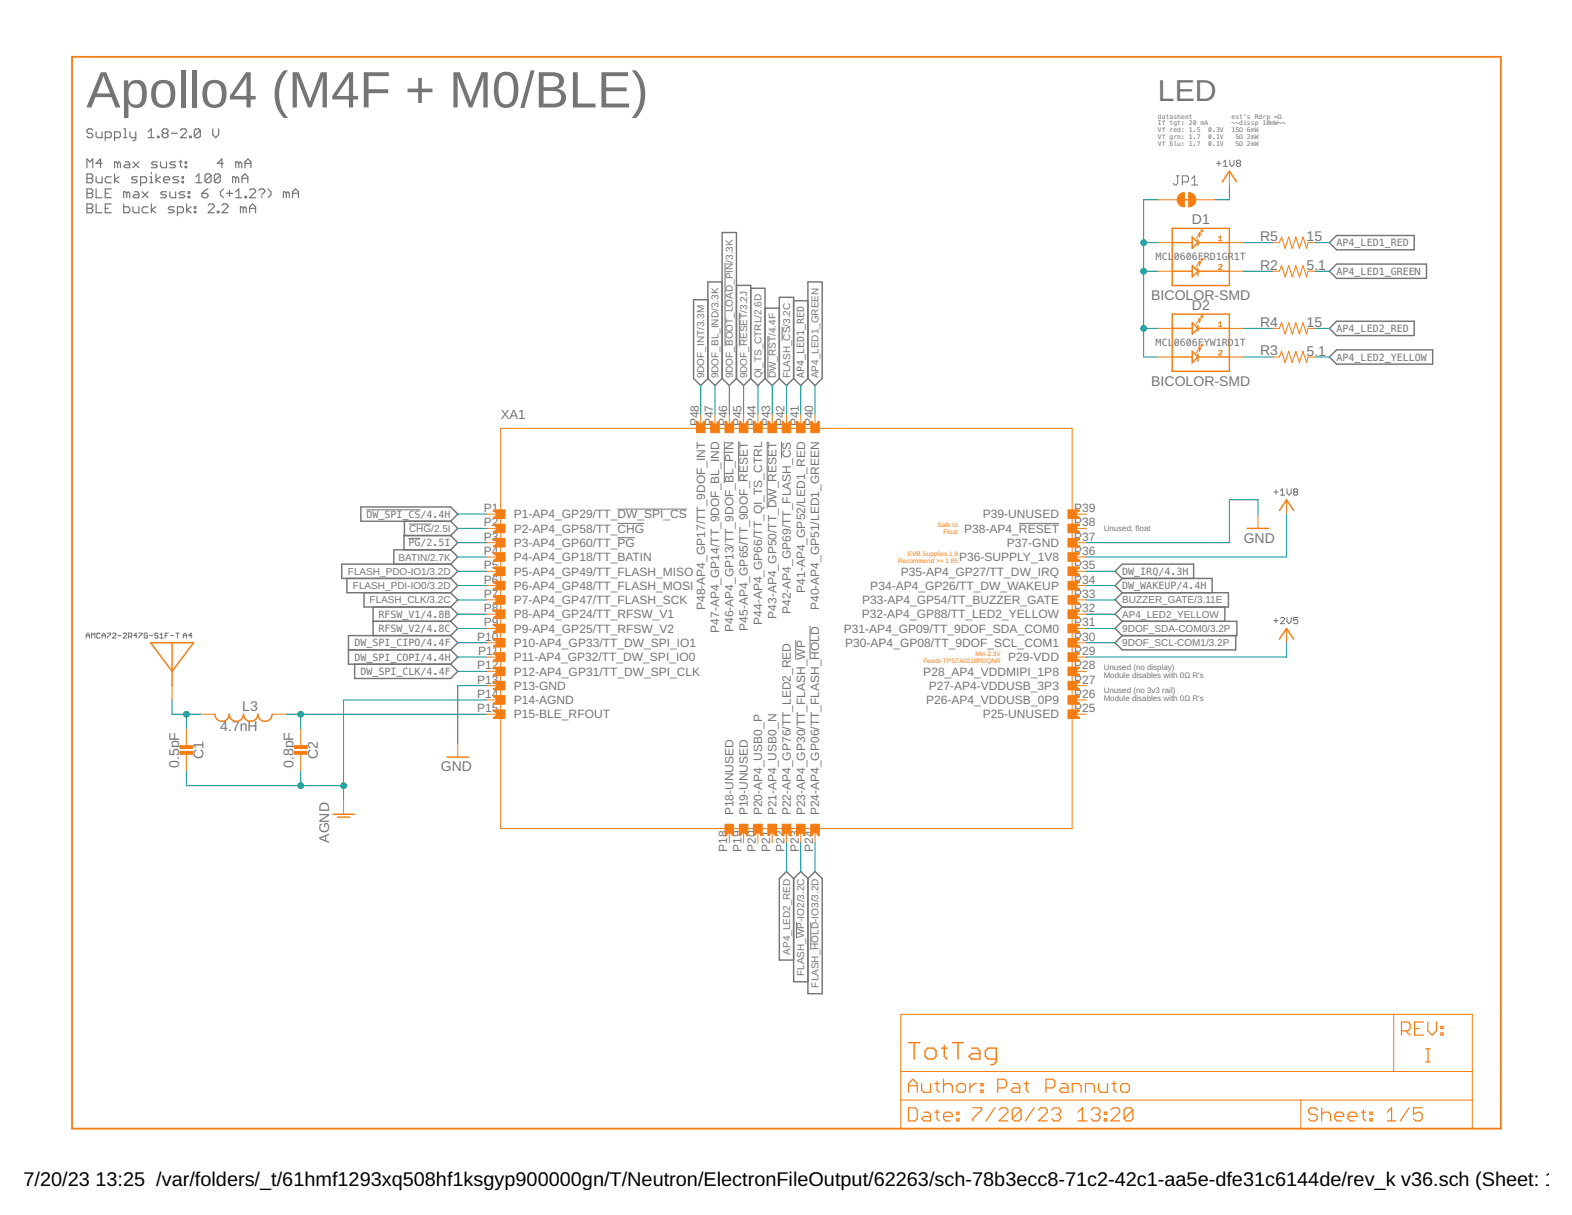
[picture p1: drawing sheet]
<svg xmlns="http://www.w3.org/2000/svg" width="279mm" height="216mm" viewBox="0 0 279 216" stroke-linecap="round" stroke-linejoin="round" font-family="sans-serif">
<g fill="none" stroke="#757575" stroke-width=".21">
<path d="M15.5 29.8v-1.6l.5 .6 .5-.6v1.6M15.5 30.9h.7l.3 .3v.2l-.3 .3 .3 .2v.3l-.3 .3h-.7zM15.5 33.6h.7l.3 .2v.3l-.3 .3 .3 .2v.3l-.3 .2h-.7zM15.5 36.2h.7l.3 .3v.2l-.3 .3 .3 .3v.2l-.3 .3h-.7zM15.5 31.7h.7M15.5 34.4h.7M15.5 37h.7M16.5 23.2l-.3-.3h-.5l-.2 .3v.2l.2 .3h.5l.3 .2v.3l-.3 .3h-.5l-.2-.3M17.1 23.4v.8l.3 .3h.7v-1.1M17.1 31.4v.8l.3 .3h.7v-1.1M17.1 33.6v1.5h1M17.1 36.2v1.6h1"/>
<path d="M18.1 29h-1l.8-.8v1.6M18.7 24.5h.8l.3-.3v-.5l-.3-.3h-.8v1.6M18.7 34.4h.5M18.7 37h.5M19.8 31.4h-.8l-.3 .3v.5l.3 .3h.8M19.8 33.6h-1.1v1.5h1.1M19.8 36.2h-1.1v1.6h1.1M20.4 24.5h.7l.3-.3v-.5l-.3-.3h-.7v1.6M20.4 30.9v1.6M20.9 29l-.3-.2h-.2v1M20.9 29l.2-.2 .3 .2v.8M20.9 29v.8"/>
<path d="M21.1 31.4l-.7 .5 .7 .6M22 22.9h.3v1.6M22 24.5h.5M22 36.2v1.6h.8l.3-.3v-.5l-.3-.3h-.8M22.3 28.8h.5l.3 .2v.8h-.8l-.3-.3 .3-.2h.8M22.5 34.4l.3-.3 .3 .3v.7M22.5 34.4l-.2-.3h-.3v1M22.5 34.4v.7M23.1 23.4v.8l.2 .3h.8M23.6 28.8l1.1 1M23.6 36.7v.8l.3 .3h.8v-1.1M23.9 34.1h.5l.3 .3v.7h-.8l-.3-.2 .3-.3h.8"/>
<path d="M24.1 23.4v1.3l-.2 .3h-.3M24.4 31.4h-.8l-.2 .3 .2 .2h.6l.2 .3-.2 .3h-.8M24.7 28.8l-1.1 1M25 32.5h.8l.3-.3v-.5l-.3-.3h-.8v1.6M25.3 34.1l1 1M26.3 34.1l-1 1M26.3 36.7h-.8l-.2 .3v.5l.2 .3h.8M26.4 24.5h1M26.4 23.4l.5-.5v1.6M26.6 31.4h.3v1.1M26.6 32.5h.6M26.9 30.6v.3"/>
<path d="M26.9 36.2v1.6M27.7 36.7l-.8 .6 .8 .5M27.7 30.9v1.6M28 28.8h-.8l-.3 .2 .3 .3h.5l.3 .2-.3 .3h-.8M28 24.2h.3v.3h-.3zM28.5 31.4l-.8 .5 .8 .6M28.5 28.8v.7l.3 .3h.8v-1M29.1 23.7l-.3-.3v-.2l.3-.3h.5l.3 .3v.2l-.3 .3M29.1 23.7h.5M29.1 23.7l-.3 .2v.3l.3 .3h.5l.3-.3v-.3l-.3-.2M29.1 31.9h1v-.2l-.2-.3h-.5l-.3 .3v.5l.3 .3h.5M29.6 34.1h-.8l-.3 .3 .3 .2h.5l.3 .3-.3 .2h-.8"/>
<path d="M30.2 34.1v.8l.2 .2h.8v-1M30.5 23.7h1M31 36.7h-.8l-.3 .3 .3 .3h.5l.3 .2-.3 .3h-.8M31.2 28.8h-.8l-.2 .2 .2 .3h.6l.2 .2-.2 .3h-.8M31.5 37.8h.8l.3-.3v-.5l-.3-.3h-.8v1.6M31.8 31.4h-.8l-.3 .3 .3 .2h.5l.3 .3-.3 .3h-.8M31.8 28.8h.5M32.1 23.2l.2-.3h.6l.2 .3v.2l-1 1.1h1M32.1 28.5v1l.2 .3M32.4 32.2h.2v.3h-.2zM32.4 31.4h.2v.3h-.2zM32.9 34.1h-.8l-.3 .3 .3 .2h.5l.3 .3-.3 .2h-.8"/>
<path d="M32.9 28.8h.3v.2h-.3zM32.9 29.5h.3v.3h-.3zM33.2 36.2v1.6M33.4 34.1h.3v.3h-.3zM33.4 34.9h.3v.2h-.3zM33.7 24.2h.3v.3h-.3zM34 36.7l-.8 .6 .8 .5M34.5 36.7h.3v.3h-.3zM34.5 37.5h.3v.3h-.3zM34.8 32.5h1.1M34.8 31.4l.5-.5v1.6M35.6 23.2l-.3-.3h-.5l-.3 .3v1"/>
<path d="M35.6 23.2v1l-.3 .3h-.5l-.3-.3M35.6 23.2l-1.1 1M35.9 34.4h.8l.3 .2v.3l-.3 .2h-.5l-.3-.2zM37 33.6l-.6 .2-.5 .6M37 36.5l.3-.3h.5l.3 .3v.2l-1.1 1.1h1.1M37.5 31.2l-.3-.3h-.5l-.3 .3v1M37.5 31.2v1l-.3 .3h-.5l-.3-.3M37.5 31.2l-1.1 1M37.8 22.9v1l.5 .6 .6-.6v-1M38.6 37.5h.3v.3h-.3zM39.1 31.2l-.2-.3h-.5l-.3 .3v1M39.1 31.2v1l-.2 .3h-.5l-.3-.3"/>
<path d="M39.1 31.2l-1 1M39.5 36.5l.2-.3h.5l.3 .3v.2l-1 1.1h1M39.7 29h-1.1l.8-.8v1.6M39.7 33.6l-.5 .5v.5l.5 .5M40.3 34.4h1M40.8 33.8v1.1M41.9 31.7v.8M41.9 31.7l.2-.3 .3 .3v.8M41.9 31.7l-.3-.3h-.2v1.1M41.9 34.1l.5-.5v1.5M41.9 35.1h1.1M42.4 29l-.2-.2h-.3v1"/>
<path d="M42.4 29v.8M42.4 29l.3-.2 .3 .2v.8M43 31.7h1M43 32.5v-1.1l.5-.5 .5 .5v1.1M43.2 37l-.2-.3h-.3v1.1M43.2 37v.8M43.2 37l.3-.3 .3 .3v.8M43.5 29h1.1M43.5 29.8v-1l.6-.6 .5 .6v1M43.5 34.9h.3v.2h-.3zM44.4 33.8l.2-.2h.5l.3 .2v.3l-1 1h1M44.4 37.8v-1.1l.5-.5 .5 .5v1.1"/>
<path d="M44.4 37h1M46 33.8l.3-.2h.5l.3 .2v.3l-.6 .5M46.5 34.9v.2M47.6 33.6l.6 .5v.5l-.6 .5M50.9 34.4l-.3-.3h-.2v1M50.9 34.4v.7M50.9 34.4l.3-.3 .2 .3v.7M52 34.4h1M52 35.1v-1l.5-.5 .5 .5v1"/>
</g>
<g fill="none" stroke="#757575" stroke-width=".18">
<path d="M209.1 31.2h.5M209.3 31.2v1.4l-.2 .3h-.3l-.3-.3M210.1 32.3h.9l.2-.2v-.6l-.2-.3h-.9v1.7M211.8 32.9h1.1M211.8 31.8l.5-.6v1.7M216.2 29h.8M216.6 28.6v.8M217.4 28.8l.4-.3v1.1M217.4 29.6h.8M218.6 28.5v.7l.3 .4 .4-.4v-.7M219.9 29h.4M219.9 29l-.1 .2v.2l.1 .2h.4l.2-.2-.2-.4"/>
<path d="M219.9 29l-.1-.2v-.2l.1-.1h.4l.2 .1-.2 .4M128.9 46.7v14.8M131.4 55.6v5.9M136.5 59.7v7.5M139 58.1v2.4M128.7 78.5v7.3M131.3 78.4v7.2M136.4 78.5v11.8M138.9 78.5v2.9M65.1 90.6h9.6M72.6 95.7h2.1M72.7 93.1h3.9"/>
<path d="M109.7 90.5h12.4M109.7 93h4.8M109.7 95.5h3.1M181.1 93h7.1M226.4 87.4h.8M226.8 87.1v.7M227.6 87.2l.3-.3v1.1M227.6 88h.7M228.7 86.9v.7l.4 .4 .4-.4v-.7M230.1 87.4h.4M230.1 87.4l-.2 .2 .2 .4h.4l.2-.2-.2-.4M230.1 87.4l-.2-.2 .2-.3h.4l.2 .2-.2 .3"/>
<path d="M15.3 113.4v-.6l.3-.3 .3 .3v.6M15.3 112.9h.6M16.3 113.4v-.9l.3 .3 .3-.3v.9M17.8 112.6l-.1-.1h-.3l-.2 .1v.6l.2 .2h.3l.1-.2M18.1 112.9h.6M18.1 113.4v-.6l.3-.3 .3 .3v.6M19.1 112.5h.6l-.6 .9M20 112.6l.2-.1h.2l.2 .1v.2l-.6 .6h.6M21 112.9h.5M21.9 112.6l.1-.1h.3l.2 .1v.2l-.6 .6h.6M22.8 113.1h.5l.1-.2v-.3l-.1-.1h-.5v.9M23.1 113.1l.3 .3"/>
<path d="M24.3 112.9h-.6l.5-.4v.9M24.7 112.5h.6l-.6 .9M26.2 112.6l-.1-.1h-.3l-.2 .1v.6l.2 .2h.3l.1-.2v-.3h-.3M26.6 112.9h.6M28.1 112.6l-.2-.1h-.3l-.1 .1 .1 .3h.3l.2 .2-.2 .3h-.3l-.1-.2M28.4 113.4h.6M28.4 112.8l.3-.3v.9M29.4 112.9h.3M30 112.5h-.6v.9M30.3 112.9h.6M31.2 112.5h.6M31.5 112.5v.9"/>
<path d="M32.6 112.9h.6M32.6 113.4v-.6l.3-.3 .3 .3v.6M34.1 112.9h-.6l.5-.4v.9M141.4 113.7v3.5M144 111.3v5.9M226.4 110.3h.8M226.8 109.9v.8M227.6 109.9l.2-.2h.3l.2 .2v.2l-.7 .7h.7M228.7 109.7v.8l.4 .3 .4-.3v-.8M230.7 109.7h-.8v.6l.4-.2 .4 .2v.4l-.2 .1h-.4l-.2-.1M141.6 163.9v2.8M144.1 163.9v4.9"/>
</g>
<g fill="none" stroke="#757575" stroke-width=".25">
<path d="M125.8 53.3h-2.5v13.9l1.2 1.3 1.3-1.3M128.4 50.1h-2.6v17.1M130.9 50.7h2.5v16.5M133.4 51.2h2.6v16M136 54.8h2.5M141.1 53.4h2.5M143.6 50.1h2.5v17.1l-1.2 1.3-1.3-1.3zM236.3 48.2l1.3-1.3h15.9v2.6h-15.9zM236.3 58.4l1.3-1.3h13.8v2.5h-13.8zM236.3 43.1l1.3-1.3h13.8v2.6h-13.8zM125.8 67.2l1.3 1.3 1.3-1.3M128.4 67.2v-25.9h2.5v25.9"/>
<path d="M128.4 67.2l1.2 1.3 1.3-1.3M130.9 67.2l1.3 1.3 1.2-1.3M133.4 67.2l1.3 1.3 1.3-1.3M136 67.2l1.2 1.3 1.3-1.3M138.5 67.2v-14.4h2.6v14.4M138.5 67.2l1.3 1.3 1.3-1.3M141.1 67.2l1.2 1.3 1.3-1.3M236.3 63.4l1.3-1.2h17v2.5h-17zM64.1 90.1h16l1.3 1.3-1.3 1.2h-16zM71.9 92.6v2.6M80.1 97.7l1.3 1.3-1.3 1.2M80.1 97.7h-10.1v2.5"/>
<path d="M80.1 92.6l1.3 1.3-1.3 1.3M80.1 95.2h-8.3v2.5M80.1 95.2l1.3 1.2-1.3 1.3M61.7 102.8v2.5h18.4M61.9 115.5h18.2M63 118v2.6h17.1l1.3-1.3-1.3-1.3M64.7 105.3v2.6h15.4M66.3 110.4h13.8M66.3 107.9v5M80.1 100.2h-19.4v2.6h19.4M80.1 105.3l1.3 1.3-1.3 1.3M80.1 102.8l1.3 1.3-1.3 1.2"/>
<path d="M80.1 100.2l1.3 1.3-1.3 1.3M80.1 115.5l1.3 1.3-1.3 1.2M80.1 110.4l1.3 1.3-1.3 1.2M80.1 112.9h-18.2v5.1h18.2M80.1 107.9l1.3 1.2-1.3 1.3M80.1 112.9l1.3 1.3-1.3 1.3M199.5 102.8l-1.3-1.3 1.3-1.3h12.7v2.6M199.5 107.9l-1.3 1.2 1.3 1.3M199.5 105.3h18.8v2.6h-18.8M199.5 110.4h20.3v2.5h-20.3M199.5 105.3l-1.3 1.3 1.3 1.3M199.5 102.8h15.9v2.5"/>
<path d="M199.5 110.4l-1.3 1.3 1.3 1.2M199.5 112.9l-1.3 1.3 1.3 1.3h20.1v-2.6M199.5 102.8l-1.3 1.3 1.3 1.2M217.7 107.9v2.5M141.1 156.1l-1.3-1.2-1.3 1.2v14.5h2.6M141.1 156.1v18.4h2.5M141.1 156.1l1.2-1.2 1.3 1.2M144.9 154.9l1.2 1.2v20.5h-2.5v-20.5z"/>
</g>
<path d="M12.8 10.1h254v190.5h-254z" fill="none" stroke="#f57c10" stroke-width=".32"/>
<g fill="none" stroke="#f57c10" stroke-width=".21">
<path d="M161.5 196.8h1.1l.4 .4v1.6l-.4 .4h-1.1zM161.5 194.1v-1.5l.7-.8 .8 .8v1.5M161.5 192.9h1.5M163.8 192.6v1.1l.4 .4h1.2v-1.5M164.2 197.6h.8l.4 .4v1.2h-1.2l-.4-.4 .4-.4h1.2M166.1 197.6h.8M166.1 192.6h.8M166.5 192.2v1.5l.4 .4M166.5 197.2v1.6l.4 .4M167.7 198.4h1.6v-.4l-.4-.4h-.8l-.4 .4v.8l.4 .4h.8M167.7 192.9l.4-.3h.8l.4 .3v1.2M167.7 191.8v2.3"/>
<path d="M170.1 198.8h.3v.4h-.3zM170.1 197.6h.3v.4h-.3zM170.4 192.6h.8l.4 .3v.8l-.4 .4h-.8l-.3-.4v-.8zM172.4 192.6v1.5M172.9 196.8h1.6v.4l-1.6 1.6v.4M173.5 192.6h-.3l-.8 .7M174.3 192.6h.4v.3h-.4zM174.3 193.7h.4v.4h-.4zM176.8 196.8l-1.6 2.4M177.3 193.3h1.2l.4-.4v-.7l-.4-.4h-1.2v2.3M177.6 197.2l.4-.4h.8l.3 .4v.4l-1.5 1.6h1.5M180.1 192.6h.7l.5 .3v1.2h-1.2l-.4-.4 .4-.4h1.2"/>
<path d="M181.5 197.2l-.4-.4h-.8l-.4 .4v1.6M181.5 197.2v1.6l-.4 .4h-.8l-.4-.4M181.5 197.2l-1.6 1.6M182 192.6h.8M182.4 192.2v1.5l.4 .4M183.8 196.8l-1.6 2.4M184.6 197.2l.4-.4h.8l.3 .4v.4l-1.5 1.6h1.5M185.9 193.3h1.2l.4-.4v-.7l-.4-.4h-1.2v2.3M186.9 197.2l.4-.4h.8l.4 .4v.4l-.4 .4M187.7 198h.4M188.1 198l.4 .4v.4l-.4 .4h-.8l-.4-.4M188.6 192.6h.8l.4 .3v1.2h-1.2l-.3-.4 .3-.4h1.2"/>
<path d="M190.6 194.1v-1.5h1.2l.4 .3v1.2M191.6 199.2h1.6M191.6 197.6l.8-.8v2.4M192.9 194.1v-1.5h1.2l.4 .3v1.2M194 197.2l.3-.4h.8l.4 .4v.4l-.4 .4M194.7 198h.4M195.1 198l.4 .4v.4l-.4 .4h-.8l-.3-.4M195.3 192.6v1.1l.4 .4h1.1v-1.5M196.3 198.8h.4v.4h-.4zM196.3 197.6h.4v.4h-.4zM197.4 197.2l.4-.4h.8l.4 .4v.4l-1.6 1.6h1.6M197.6 192.6h.8"/>
<path d="M198 192.2v1.5l.4 .4M199.2 192.9l.4-.3h.7l.4 .3v.8l-.4 .4h-.7l-.4-.4zM201.4 197.2l-.4-.4h-.8l-.4 .4v1.6M201.4 197.2v1.6l-.4 .4h-.8l-.4-.4M201.4 197.2l-1.6 1.6M234.1 197.2l-.4-.4h-.7l-.4 .4v.4l.4 .4h.7l.4 .4v.4l-.4 .4h-.7l-.4-.4M234.9 198l.4-.4h.8l.4 .4v1.2M234.9 196.8v2.4M237.3 198.4h1.5v-.4l-.4-.4h-.8l-.3 .4v.8l.3 .4h.8M239.6 198.4h1.6v-.4l-.4-.4h-.8l-.4 .4v.8l.4 .4h.8M241.9 197.6h.8M242.3 197.2v1.6l.4 .4"/>
<path d="M243.5 198.8h.4v.4h-.4zM243.5 197.6h.4v.4h-.4zM246.5 199.2h1.6M246.5 197.6l.8-.8v2.4M249.1 183.2h1.2l.3-.4v-.8l-.3-.4h-1.2v2.3M249.9 183.2l.7 .7M250.4 196.8l-1.5 2.4M251.4 182.8h.8M252.8 196.8h-1.6v1.2l.8-.4h.4l.4 .4v.8l-.4 .4h-.8l-.4-.4M253 181.6h-1.6v2.3h1.6M253.4 188.7h.8M253.4 186.4h.8"/>
<path d="M253.8 181.6v1.6l.8 .7 .7-.7v-1.6M253.8 186.4v2.3M256.1 183.6h.4v.3h-.4zM256.1 182.4h.4v.4h-.4z"/>
</g>
<g fill="none" stroke="#f57c10" stroke-width=".25">
<path d="M210.1 35.5h1.8M217.2 32.3l1.3-1.9 1.3 1.9M208.3 40.6h10.2v10.1h-10.2zM208.3 43.1h3.6M208.3 48.2h3.6M208.3 55.8h10.2v10.2h-10.2zM208.3 58.4h3.6M211.9 42.1l1 1-1 1zM211.9 47.2l1 1-1 1zM211.9 57.3l1 1.1-1 1zM212.9 43.1h5.6M212.9 48.2h5.6"/>
<path d="M212.9 42.6v1M212.9 47.7v1.3M212.9 57.8v1.1M212.9 58.4h5.6M208.3 63.4h3.6M211.9 62.4l1 1-1 1.1zM212.9 62.9v1.3M212.9 63.4h5.6M221.7 93.9h3.8M227.4 90.7l1.3-1.9 1.2 1.9M26.8 114.2h7.6l-3.8 5.1zM30.6 114.2v7.6"/>
<path d="M227.4 113.6l1.3-1.9 1.2 1.9M38.2 126.9a1.27 1.27 0 0 0 1.3 1.3 1.27 1.27 0 0 0 1.2-1.3 1.27 1.27 0 0 0 1.3 1.3 1.27 1.27 0 0 0 1.3-1.3 1.27 1.27 0 0 0 1.3 1.3 1.27 1.27 0 0 0 1.2-1.3 1.27 1.27 0 0 0 1.3 1.3 1.27 1.27 0 0 0 1.3-1.3M79.5 134.5h3.8M59.2 144.7h3.8M60 145.2h2.1M161.5 185.3h1.9M162.5 185.3v2.9M164.4 186.7l.5-.5h1l.5 .5v1l-.5 .5h-1l-.5-.5zM167.3 186.2h1M167.8 185.8v1.9l.5 .5M169.3 185.3h1.9M170.3 185.3v2.9"/>
<path d="M172.7 186.2h1l.5 .5v1.5h-1.5l-.5-.5 .5-.5h1.5M177.1 188.2h-1.5l-.5-.5v-1l.5-.5h1.5v2.5l-.5 .5h-.5"/>
</g>
<g fill="none" stroke="#f57c10" stroke-width=".18">
<path d="M205.8 35.5h3.4M212.5 35.5h3.5M218.5 30.4v2.6M205.8 43.1h2.5M205.8 48.2h2.5M205.8 58.4h2.5M213.7 45.9l-.5 1.3v-.8l-.5 1M213.7 40.8l-.5 1.3v-.8l-.5 1.1M213.7 56.1l-.5 1.2v-.7l-.5 1M213.7 45.9l-.3 .3M213.7 45.9l.1 .4M213.7 40.8l-.3 .3"/>
<path d="M213.7 40.8l.1 .4M213.7 56.1l-.3 .2M213.7 56.1l.1 .3M218.5 43.1h2.5M218.5 48.2h2.5M218.5 58.4h2.5M226.1 43.1h1.3l.4-1 .6 2 .6-2 .7 2 .6-2 .6 2 .7-2 .6 2 .3-1h1.2M226.1 48.2h1.3l.4-1 .6 2 .6-2 .7 2 .6-2 .6 2 .7-2 .6 2 .3-1h1.2M226.1 58.4h1.3l.4-1.1 .6 2.1 .6-2.1 .7 2.1 .6-2.1 .6 2.1 .7-2.1 .6 2.1 .3-1h1.2M89 76.1h101.6v71.1h-101.6zM124.5 73.6v2.5M127.1 73.6v2.5"/>
<path d="M129.6 73.6v2.5M132.2 73.6v2.5M134.7 73.6v2.5M137.2 73.6v2.5M139.8 73.6v2.5M142.3 73.6v2.5M144.9 73.6v2.5M205.8 63.4h2.5M213.7 61.2l-.5 1.2v-.7l-.5 1M213.7 61.2l-.3 .2M213.7 61.2l.1 .3M218.5 63.4h2.5"/>
<path d="M226.1 63.4h1.3l.4-1 .6 2.1 .6-2.1 .7 2.1 .6-2.1 .6 2.1 .7-2.1 .6 2.1 .3-1.1h1.2M86.4 91.4h2.6M86.4 93.9h2.6M86.4 96.4h2.6M86.4 99h2.6M190.6 91.4h2.5M190.6 93.9h2.5M190.6 96.4h2.5M190.6 99h2.5M223.6 91.4v2.5M228.7 88.8v2.6M86.4 101.5h2.6"/>
<path d="M86.4 104.1h2.6M86.4 106.6h2.6M86.4 109.1h2.6M86.4 111.7h2.6M86.4 114.2h2.6M86.4 116.8h2.6M86.4 119.3h2.6M190.6 101.5h2.5M190.6 104.1h2.5M190.6 106.6h2.5M190.6 109.1h2.5M190.6 111.7h2.5"/>
<path d="M190.6 114.2h2.5M190.6 116.8h2.5M190.6 119.3h2.5M228.7 111.7v2.5M30.6 121.8v2.6M33.1 129.5v3M33.1 133.8v3.3M35.7 126.9h2.5M48.4 126.9h2.5M53.4 129.5v3M53.4 133.8v3.3M81.4 132v2.5"/>
<path d="M86.4 126.9h2.6M86.4 121.8h2.6M86.4 124.4h2.6M190.6 126.9h2.5M190.6 121.8h2.5M190.6 124.4h2.5M61.1 142.2v2.5M129.6 147.2v2.6M132.2 147.2v2.6M134.7 147.2v2.6M137.2 147.2v2.6M139.8 147.2v2.6"/>
<path d="M142.3 147.2v2.6M144.9 147.2v2.6M160.1 180.2h101.6v20.4h-101.6zM160.1 195.5h101.6M160.1 190.4h101.6M231.2 195.5v5.1M247.7 180.2v10.2"/>
</g>
<g fill="#f57c10" stroke="#f57c10" stroke-width=".18">
<path d="M52.3 132.5h2.3v.5h-2.3z"/>
<path d="M52.3 133.5h2.3v.5h-2.3z"/>
<path d="M32 132.5h2.3v.5h-2.3z"/>
<path d="M32 133.5h2.3v.5h-2.3z"/>
</g>
<g fill="#f57c10" stroke="#f57c10" stroke-width=".18">
<path d="M211.3 34.2a1.23 1.23 0 0 1 1.2 1.3h-1.2z" fill-rule="evenodd"/>
<path d="M211.3 35.5h1.2a1.23 1.23 0 0 1-1.2 1.3z" fill-rule="evenodd"/>
<path d="M209.5 34.6l.6-.3 .4-.1v2.6a1.27 1.27 0 0 1-1.2-.8 1.27 1.27 0 0 1 .2-1.4z" fill-rule="evenodd"/>
<path d="M87.7 90.6h2.1v1.5h-2.1v-.2a.51 .51 0 0 0 .5-.5 .51 .51 0 0 0-.5-.5z" fill-rule="evenodd"/>
<path d="M87.7 93.1h2.1v1.6h-2.1v-.3a.51 .51 0 0 0 .5-.5 .51 .51 0 0 0-.5-.5z" fill-rule="evenodd"/>
<path d="M87.7 95.7h2.1v1.5h-2.1v-.3a.51 .51 0 0 0 .5-.5 .51 .51 0 0 0-.5-.5z" fill-rule="evenodd"/>
<path d="M87.7 98.2h2.1v1.5h-2.1v-.2a.51 .51 0 0 0 .5-.5 .51 .51 0 0 0-.5-.5z" fill-rule="evenodd"/>
<path d="M87.7 100.8h2.1v1.5h-2.1v-.3a.51 .51 0 0 0 .5-.5 .51 .51 0 0 0-.5-.5z" fill-rule="evenodd"/>
<path d="M87.7 103.3h2.1v1.5h-2.1v-.2a.51 .51 0 0 0 .5-.5 .51 .51 0 0 0-.5-.6z" fill-rule="evenodd"/>
<path d="M87.7 105.8h2.1v1.6h-2.1v-.3a.51 .51 0 0 0 .5-.5 .51 .51 0 0 0-.5-.5z" fill-rule="evenodd"/>
<path d="M87.7 108.4h2.1v1.5h-2.1v-.3a.51 .51 0 0 0 .5-.5 .51 .51 0 0 0-.5-.5z" fill-rule="evenodd"/>
<path d="M87.7 110.9h2.1v1.5h-2.1v-.2a.51 .51 0 0 0 .5-.5 .51 .51 0 0 0-.5-.5z" fill-rule="evenodd"/>
<path d="M87.7 113.5h2.1v1.5h-2.1v-.3a.51 .51 0 0 0 .5-.5 .51 .51 0 0 0-.5-.5z" fill-rule="evenodd"/>
<path d="M87.7 116h2.1v1.5h-2.1v-.2a.51 .51 0 0 0 .5-.5 .51 .51 0 0 0-.5-.6z" fill-rule="evenodd"/>
<path d="M87.7 118.5h2.1v1.6h-2.1v-.3a.51 .51 0 0 0 .5-.5 .51 .51 0 0 0-.5-.5z" fill-rule="evenodd"/>
<path d="M87.7 121.1h2.1v1.5h-2.1v-.3a.51 .51 0 0 0 .5-.5 .51 .51 0 0 0-.5-.5z" fill-rule="evenodd"/>
<path d="M87.7 123.6h2.1v1.5h-2.1v-.2a.51 .51 0 0 0 .5-.5 .51 .51 0 0 0-.5-.5z" fill-rule="evenodd"/>
<path d="M87.7 126.2h2.1v1.5h-2.1v-.3a.51 .51 0 0 0 .5-.5 .51 .51 0 0 0-.5-.5z" fill-rule="evenodd"/>
<path d="M128.9 146.5h1.5v2h-.3a.51 .51 0 0 0-.5-.5 .51 .51 0 0 0-.5 .5h-.2z" fill-rule="evenodd"/>
<path d="M131.4 146.5h1.5v2h-.2a.51 .51 0 0 0-.5-.5 .51 .51 0 0 0-.5 .5h-.3z" fill-rule="evenodd"/>
<path d="M133.9 146.5h1.6v2h-.3a.51 .51 0 0 0-.5-.5 .51 .51 0 0 0-.5 .5h-.3z" fill-rule="evenodd"/>
<path d="M136.5 146.5h1.5v2h-.2a.51 .51 0 0 0-.6-.5 .51 .51 0 0 0-.5 .5h-.2z" fill-rule="evenodd"/>
<path d="M139 146.5h1.5v2h-.2a.51 .51 0 0 0-.5-.5 .51 .51 0 0 0-.5 .5h-.3z" fill-rule="evenodd"/>
<path d="M141.6 146.5h1.5v2h-.3a.51 .51 0 0 0-.5-.5 .51 .51 0 0 0-.5 .5h-.2z" fill-rule="evenodd"/>
<path d="M144.1 146.5h1.5v2h-.2a.51 .51 0 0 0-.5-.5 .51 .51 0 0 0-.5 .5h-.3z" fill-rule="evenodd"/>
<path d="M189.8 123.6h2v.3a.51 .51 0 0 0-.5 .5 .51 .51 0 0 0 .5 .5v.2h-2z" fill-rule="evenodd"/>
<path d="M189.8 121.1h2v.2a.51 .51 0 0 0-.5 .5 .51 .51 0 0 0 .5 .5v.3h-2z" fill-rule="evenodd"/>
<path d="M189.8 118.5h2v.3a.51 .51 0 0 0-.5 .5 .51 .51 0 0 0 .5 .5v.3h-2z" fill-rule="evenodd"/>
<path d="M189.8 116h2v.2a.51 .51 0 0 0-.5 .6 .51 .51 0 0 0 .5 .5v.2h-2z" fill-rule="evenodd"/>
<path d="M189.8 113.5h2v.2a.51 .51 0 0 0-.5 .5 .51 .51 0 0 0 .5 .5v.3h-2z" fill-rule="evenodd"/>
<path d="M189.8 110.9h2v.3a.51 .51 0 0 0-.5 .5 .51 .51 0 0 0 .5 .5v.2h-2z" fill-rule="evenodd"/>
<path d="M189.8 108.4h2v.2a.51 .51 0 0 0-.5 .5 .51 .51 0 0 0 .5 .5v.3h-2z" fill-rule="evenodd"/>
<path d="M189.8 105.8h2v.3a.51 .51 0 0 0-.5 .5 .51 .51 0 0 0 .5 .5v.3h-2z" fill-rule="evenodd"/>
<path d="M189.8 103.3h2v.2a.51 .51 0 0 0-.5 .6 .51 .51 0 0 0 .5 .5v.2h-2z" fill-rule="evenodd"/>
<path d="M189.8 100.8h2v.2a.51 .51 0 0 0-.5 .5 .51 .51 0 0 0 .5 .5v.3h-2z" fill-rule="evenodd"/>
<path d="M189.8 126.2h2v.2a.51 .51 0 0 0-.5 .5 .51 .51 0 0 0 .5 .5v.3h-2z" fill-rule="evenodd"/>
<path d="M189.8 90.6h2v.3a.51 .51 0 0 0-.5 .5 .51 .51 0 0 0 .5 .5v.2h-2z" fill-rule="evenodd"/>
<path d="M189.8 93.1h2v.3a.51 .51 0 0 0-.5 .5 .51 .51 0 0 0 .5 .5v.3h-2z" fill-rule="evenodd"/>
<path d="M189.8 98.2h2v.3a.51 .51 0 0 0-.5 .5 .51 .51 0 0 0 .5 .5v.2h-2z" fill-rule="evenodd"/>
<path d="M189.8 95.7h2v.2a.51 .51 0 0 0-.5 .5 .51 .51 0 0 0 .5 .5v.3h-2z" fill-rule="evenodd"/>
<path d="M144.1 74.9h.3a.51 .51 0 0 0 .5 .5 .51 .51 0 0 0 .5-.5h.2v2h-1.5z" fill-rule="evenodd"/>
<path d="M141.6 74.9h.2a.51 .51 0 0 0 .5 .5 .51 .51 0 0 0 .5-.5h.3v2h-1.5z" fill-rule="evenodd"/>
<path d="M139 74.9h.3a.51 .51 0 0 0 .5 .5 .51 .51 0 0 0 .5-.5h.2v2h-1.5z" fill-rule="evenodd"/>
<path d="M133.9 74.9h.3a.51 .51 0 0 0 .5 .5 .51 .51 0 0 0 .5-.5h.3v2h-1.6z" fill-rule="evenodd"/>
<path d="M131.4 74.9h.3a.51 .51 0 0 0 .5 .5 .51 .51 0 0 0 .5-.5h.2v2h-1.5z" fill-rule="evenodd"/>
<path d="M128.9 74.9h.2a.51 .51 0 0 0 .5 .5 .51 .51 0 0 0 .5-.5h.3v2h-1.5z" fill-rule="evenodd"/>
<path d="M126.3 74.9h.3a.51 .51 0 0 0 .5 .5 .51 .51 0 0 0 .5-.5h.2v2h-1.5z" fill-rule="evenodd"/>
<path d="M136.5 74.9h.2a.51 .51 0 0 0 .5 .5 .51 .51 0 0 0 .6-.5h.2v2h-1.5z" fill-rule="evenodd"/>
<path d="M123.8 74.9h.2a.51 .51 0 0 0 .5 .5 .51 .51 0 0 0 .6-.5h.2v2h-1.5z" fill-rule="evenodd"/>
</g>
<path d="M216.6 42.2l.3-.3v.9M216.6 57.4l.3-.2v.8M216.6 42.8h.6M216.6 47.2l.1-.2h.3l.2 .2-.6 .7h.6M216.6 58h.6M216.6 62.4l.1-.1 .5 .1v.1l-.6 .6h.6" fill="none" stroke="#f57c10" stroke-width=".19"/>
<g fill="none" stroke="#009292" stroke-width=".18">
<path d="M205.8 35.5h-2.5v27.9h2.5M218.5 33v2.5h-2.5M203.3 48.2h2.5M203.3 58.4h2.5M203.3 43.1h2.5M221 48.2h5.1M221 58.4h5.1M221 43.1h5.1M233.7 48.2h2.6M233.7 58.4h2.6M233.7 43.1h2.6M124.5 68.5v5.1"/>
<path d="M127.1 68.5v5.1M129.6 68.5v5.1M132.2 68.5v5.1M134.7 68.5v5.1M137.2 68.5v5.1M139.8 68.5v5.1M142.3 68.5v5.1M144.9 68.5v5.1M221 63.4h5.1M233.7 63.4h2.6M81.4 96.4h5M81.4 99h5"/>
<path d="M81.4 93.9h5M81.4 91.4h5M223.6 91.4v-2.6h-5.1v7.6h-25.4M228.7 91.4v7.6h-35.6M81.4 109.1h5M81.4 106.6h5M81.4 104.1h5M81.4 101.5h5M81.4 111.7h5M81.4 114.2h5M81.4 119.3h5M81.4 116.8h5"/>
<path d="M193.1 109.1h5.1M193.1 106.6h5.1M193.1 104.1h5.1M193.1 101.5h5.1M193.1 111.7h5.1M193.1 114.2h5.1M228.7 114.2v2.6h-35.6M30.6 124.4v2.5h5.1M33.1 126.9v2.6M33.1 137.1v2.5h28M50.9 126.9h35.5M53.4 126.9v2.6"/>
<path d="M53.4 137.1v2.5M86.4 121.8h-5v10.2M86.4 124.4h-25.3v17.8M139.8 149.8v5.1M142.3 149.8v5.1M144.9 149.8v5.1"/>
</g>
<g fill="#009292" stroke="#009292" stroke-width=".18">
<circle cx="33.1" cy="126.9" r=".51"/>
<circle cx="53.4" cy="126.9" r=".51"/>
<circle cx="203.3" cy="43.1" r=".51"/>
<circle cx="203.3" cy="58.4" r=".51"/>
<circle cx="203.3" cy="48.2" r=".51"/>
<circle cx="61.1" cy="139.6" r=".51"/>
<circle cx="53.4" cy="139.6" r=".51"/>
</g>
<text font-size="9.1" fill="#757575" x="15.3" y="19.1">Apollo4 (M4F + M0/BLE)</text>
<text font-size="5.4" fill="#757575" x="205.8" y="18">LED</text>
<g font-size="3.5">
<text x="4.2" y="210.7">7/20/23</text>
<text x="17" y="210.7">13:25 /var/folders/_t/61hmf1293xq508hf1ksgyp900000gn/T/Neutron/ElectronFileOutput/62263/sch-78b3ecc8-71c2-42c1-aa5e-dfe31c6144de/rev_k v36.sch (Sheet: 1/5)</text>
</g>
<g font-size="2.5" fill="#757575">
<text x="211.8" y="39.8">D1</text>
<text x="223.9" y="42.8">R5</text>
<text x="223.9" y="47.9">R2</text>
<text x="232.2" y="42.9">15</text>
<text x="232.2" y="47.9">5.1</text>
<text x="204.6" y="53.3">BICOLOR-SMD</text>
<text x="211.8" y="55">D2</text>
<text x="223.9" y="58.1">R4</text>
<text x="232.2" y="58.1">15</text>
<text x="223.9" y="63.1">R3</text>
<text x="232.2" y="63.2">5.1</text>
<text x="204.6" y="68.5">BICOLOR-SMD</text>
<text x="221" y="96.4">GND</text>
<text x="39.2" y="130">4.7nH</text>
<text x="43" y="126.4">L3</text>
<text x="31.9" y="136.5" transform="rotate(-90 31.9 136.5)">0.5pF</text>
<text x="36.2" y="134.8" transform="rotate(-90 36.2 134.8)">C1</text>
<text x="52.2" y="136.5" transform="rotate(-90 52.2 136.5)">0.8pF</text>
<text x="56.5" y="134.8" transform="rotate(-90 56.5 134.8)">C2</text>
<text x="78.4" y="137.1">GND</text>
<text x="58.5" y="149.8" transform="rotate(-90 58.5 149.8)">AGND</text>
</g>
<text font-size="2.3" fill="#757575" x="89" y="74.4">XA1</text>
<g font-size="2.1" fill="#757575">
<text x="124.2" y="75.8" transform="rotate(-90 124.2 75.8)">P48</text>
<text x="126.7" y="75.8" transform="rotate(-90 126.7 75.8)">P47</text>
<text x="129.3" y="75.8" transform="rotate(-90 129.3 75.8)">P46</text>
<text x="131.8" y="75.8" transform="rotate(-90 131.8 75.8)">P45</text>
<text x="134.3" y="75.8" transform="rotate(-90 134.3 75.8)">P44</text>
<text x="136.9" y="75.8" transform="rotate(-90 136.9 75.8)">P43</text>
<text x="139.4" y="75.8" transform="rotate(-90 139.4 75.8)">P42</text>
<text x="142" y="75.8" transform="rotate(-90 142 75.8)">P41</text>
<text x="144.5" y="75.8" transform="rotate(-90 144.5 75.8)">P40</text>
<text x="86" y="91">P1</text>
<text x="86" y="93.5">P2</text>
<text x="91.3" y="92.1">P1-AP4_GP29/TT_DW_SPI_CS</text>
<text x="91.3" y="94.7">P2-AP4_GP58/TT_CHG</text>
<text x="171.4" y="94.7">P38-AP4_RESET</text>
<text x="174.7" y="92.1">P39-UNUSED</text>
<text x="190.9" y="91">P39</text>
<text x="190.9" y="93.5">P38</text>
<text x="86" y="96.1">P3</text>
<text x="86" y="98.6">P4</text>
<text x="86" y="101.2">P5</text>
<text x="91.3" y="97.2">P3-AP4_GP60/TT_PG</text>
<text x="91.3" y="99.7">P4-AP4_GP18/TT_BATIN</text>
<text x="170.5" y="99.7">P36-SUPPLY_1V8</text>
<text x="179" y="97.2">P37-GND</text>
<text x="190.9" y="101.2">P35</text>
<text x="190.9" y="98.6">P36</text>
<text x="190.9" y="96.1">P37</text>
<text x="86" y="103.7">P6</text>
<text x="86" y="106.2">P7</text>
<text x="91.3" y="102.3">P5-AP4_GP49/TT_FLASH_MISO</text>
<text x="91.3" y="104.8">P6-AP4_GP48/TT_FLASH_MOSI</text>
<text x="91.3" y="107.4">P7-AP4_GP47/TT_FLASH_SCK</text>
<text x="143.1" y="105.3" transform="rotate(-90 143.1 105.3)">P41-AP4_GP52/LED1_RED</text>
<text x="153.2" y="107.4">P33-AP4_GP54/TT_BUZZER_GATE</text>
<text x="154.7" y="104.8">P34-AP4_GP26/TT_DW_WAKEUP</text>
<text x="160.1" y="102.3">P35-AP4_GP27/TT_DW_IRQ</text>
<text x="190.9" y="106.2">P33</text>
<text x="190.9" y="103.7">P34</text>
<text x="84.8" y="113.9">P10</text>
<text x="86" y="108.8">P8</text>
<text x="86" y="111.3">P9</text>
<text x="91.3" y="109.9">P8-AP4_GP24/TT_RFSW_V1</text>
<text x="91.3" y="112.4">P9-AP4_GP25/TT_RFSW_V2</text>
<text x="125.3" y="108.4" transform="rotate(-90 125.3 108.4)">P48-AP4_GP17/TT_9DOF_INT</text>
<text x="127.8" y="112.4" transform="rotate(-90 127.8 112.4)">P47-AP4_GP14/TT_9DOF_BL_IND</text>
<text x="130.4" y="112.3" transform="rotate(-90 130.4 112.3)">P46-AP4_GP13/TT_9DOF_BL_PIN</text>
<text x="132.9" y="112.1" transform="rotate(-90 132.9 112.1)">P45-AP4_GP65/TT_9DOF_RESET</text>
<text x="135.5" y="111" transform="rotate(-90 135.5 111)">P44-AP4_GP66/TT_QI_TS_CTRL</text>
<text x="138" y="109.9" transform="rotate(-90 138 109.9)">P43-AP4_GP50/TT_DW_RESET</text>
<text x="140.5" y="109.1" transform="rotate(-90 140.5 109.1)">P42-AP4_GP69/TT_FLASH_CS</text>
<text x="145.6" y="108.4" transform="rotate(-90 145.6 108.4)">P40-AP4_GP51/LED1_GREEN</text>
<text x="150" y="112.4">P31-AP4_GP09/TT_9DOF_SDA_COM0</text>
<text x="153.2" y="109.9">P32-AP4_GP88/TT_LED2_YELLOW</text>
<text x="190.9" y="113.9">P30</text>
<text x="190.9" y="111.3">P31</text>
<text x="190.9" y="108.8">P32</text>
<text x="84.8" y="118.9">P12</text>
<text x="85" y="116.4">P11</text>
<text x="91.3" y="115">P10-AP4_GP33/TT_DW_SPI_IO1</text>
<text x="91.3" y="117.5">P11-AP4_GP32/TT_DW_SPI_IO0</text>
<text x="150.2" y="115">P30-AP4_GP08/TT_9DOF_SCL_COM1</text>
<text x="179.2" y="117.5">P29-VDD</text>
<text x="190.9" y="118.9">P28</text>
<text x="190.9" y="116.4">P29</text>
<text x="84.8" y="121.5">P13</text>
<text x="84.8" y="124">P14</text>
<text x="91.3" y="120.1">P12-AP4_GP31/TT_DW_SPI_CLK</text>
<text x="91.3" y="122.6">P13-GND</text>
<text x="91.3" y="125.1">P14-AGND</text>
<text x="164.1" y="120.1">P28_AP4_VDDMIPI_1P8</text>
<text x="164.6" y="125.1">P26-AP4_VDDUSB_0P9</text>
<text x="165.1" y="122.6">P27-AP4-VDDUSB_3P3</text>
<text x="190.9" y="124">P26</text>
<text x="190.9" y="121.5">P27</text>
<text x="84.8" y="126.6">P15</text>
<text x="91.3" y="127.7">P15-BLE_RFOUT</text>
<text x="174.7" y="127.7">P25-UNUSED</text>
<text x="190.9" y="126.6">P25</text>
<text x="130.4" y="144.9" transform="rotate(-90 130.4 144.9)">P18-UNUSED</text>
<text x="132.9" y="144.9" transform="rotate(-90 132.9 144.9)">P19-UNUSED</text>
<text x="135.5" y="144.9" transform="rotate(-90 135.5 144.9)">P20-AP4_USB0_P</text>
<text x="138" y="144.9" transform="rotate(-90 138 144.9)">P21-AP4_USB0_N</text>
<text x="140.5" y="144.9" transform="rotate(-90 140.5 144.9)">P22-AP4_GP76/TT_LED2_RED</text>
<text x="143.1" y="144.9" transform="rotate(-90 143.1 144.9)">P23-AP4_GP30/TT_FLASH_WP</text>
<text x="145.6" y="144.9" transform="rotate(-90 145.6 144.9)">P24-AP4_GP06/TT_FLASH_HOLD</text>
<text x="129.3" y="151.4" transform="rotate(-90 129.3 151.4)">P18</text>
<text x="131.8" y="151.4" transform="rotate(-90 131.8 151.4)">P19</text>
<text x="134.3" y="151.4" transform="rotate(-90 134.3 151.4)">P20</text>
<text x="136.9" y="151.4" transform="rotate(-90 136.9 151.4)">P21</text>
<text x="139.4" y="151.4" transform="rotate(-90 139.4 151.4)">P22</text>
<text x="142" y="151.4" transform="rotate(-90 142 151.4)">P23</text>
<text x="144.5" y="151.4" transform="rotate(-90 144.5 151.4)">P24</text>
</g>
<g font-size="1.8" fill="#757575">
<text x="205.4" y="46.3">MCL</text>
<text x="208.6" y="46.3">0606FRD1GR1T</text>
<text x="237.6" y="43.7">AP4_LED1_RED</text>
<text x="237.6" y="48.8">AP4_LED1_GREEN</text>
<text x="237.6" y="59">AP4_LED2_RED</text>
<text x="205.4" y="61.5">MCL</text>
<text x="208.6" y="61.5">0606FYW1RD1T</text>
<text x="237.6" y="64.1">AP4_LED2_YELLOW</text>
<text x="125.2" y="67.2" transform="rotate(-90 125.2 67.2)">9DOF_INT/3.3M</text>
<text x="127.7" y="67.2" transform="rotate(-90 127.7 67.2)">9DOF_BL_IND/3.3K</text>
<text x="130.3" y="67.2" transform="rotate(-90 130.3 67.2)">9DOF_BOOT_LOAD_PIN/3.3K</text>
<text x="132.8" y="67.2" transform="rotate(-90 132.8 67.2)">9DOF_RESET/3.2J</text>
<text x="135.3" y="67.2" transform="rotate(-90 135.3 67.2)">QI_TS_CTRL/2.6D</text>
<text x="137.9" y="67.2" transform="rotate(-90 137.9 67.2)">DW_RST/4.4F</text>
<text x="140.4" y="67.2" transform="rotate(-90 140.4 67.2)">FLASH_CS/3.2C</text>
<text x="143" y="67.2" transform="rotate(-90 143 67.2)">AP4_LED1_RED</text>
<text x="145.5" y="67.2" transform="rotate(-90 145.5 67.2)">AP4_LED1_GREEN</text>
<text x="65.1" y="92">DW_SPI_CS/4.4H</text>
<text x="72.7" y="94.5">CHG/2.5I</text>
<text x="70.9" y="99.6">BATIN/2.7K</text>
<text x="72.6" y="97.1">PG/2.5I</text>
<text x="61.8" y="102.2">FLASH_PDO-IO1/3.2D</text>
<text x="62.7" y="104.7">FLASH_PDI-IO0/3.2D</text>
<text x="65.7" y="107.2">FLASH_CLK/3.2C</text>
<text x="199.5" y="107.2">BUZZER_GATE/3.11E</text>
<text x="199.5" y="104.7">DW_WAKEUP/4.4H</text>
<text x="199.5" y="102.2">DW_IRQ/4.3H</text>
<text x="67.3" y="112.3">RFSW_V2/4.8C</text>
<text x="67.3" y="109.8">RFSW_V1/4.8B</text>
<text x="199.5" y="109.8">AP4_LED2_YELLOW</text>
<text x="199.5" y="112.3">9DOF_SDA-COM0/3.2P</text>
<text x="63" y="117.4">DW_SPI_COPI/4.4H</text>
<text x="63" y="114.9">DW_SPI_CIPO/4.4F</text>
<text x="64.1" y="119.9">DW_SPI_CLK/4.4F</text>
<text x="199.5" y="114.8">9DOF_SCL-COM1/3.2P</text>
<text x="140.4" y="169.7" transform="rotate(-90 140.4 169.7)">AP4_LED2_RED</text>
<text x="143" y="173.4" transform="rotate(-90 143 173.4)">FLASH_WP-IO2/3.2C</text>
<text x="145.5" y="175.5" transform="rotate(-90 145.5 175.5)">FLASH_HOLD-IO3/3.2D</text>
</g>
<g font-size="1.4" fill="#757575">
<text x="196.2" y="94.4">Unused; float</text>
<text x="196.2" y="119">Unused (no display)</text>
<text x="196.2" y="123.1">Unused (no 3v3 rail)</text>
<text x="196.2" y="124.6">Module disables with 0Ω R's</text>
<text x="196.2" y="120.6">Module disables with 0Ω R's</text>
</g>
<g font-size="1.1" fill="#757575">
<text x="205.8" y="21.1">datasheet</text>
<text x="205.8" y="22.3">If tgt: 20 mA</text>
<text x="205.8" y="23.5">Vf red: 1.5</text>
<text x="214.8" y="23.5">0.3V</text>
<text x="218.9" y="21.1">est's Rdrp =Ω</text>
<text x="218.9" y="22.3">~~dissp 10mW~~</text>
<text x="218.9" y="23.5">15Ω 6mW</text>
<text x="205.8" y="24.7">Vf grn: 1.7</text>
<text x="205.8" y="26">Vf blu: 1.7</text>
<text x="214.8" y="24.7">0.1V</text>
<text x="214.8" y="26">0.1V</text>
<text x="219.6" y="24.7">5Ω 2mW</text>
<text x="219.6" y="26">5Ω 2mW</text>
</g>
<g font-size="1.1" fill="#f57c10">
<text x="166.6" y="93.7">Safe to</text>
<text x="167.7" y="94.9">Float</text>
<text x="159.6" y="100">Recommend &gt;= 1.85</text>
<text x="161.4" y="98.8">EVB Supplies 1.9</text>
<text x="164.1" y="117.8">Feeds TPS7A0218PDQNR</text>
<text x="173.4" y="116.5">Min 2.3V</text>
</g>
</svg>
